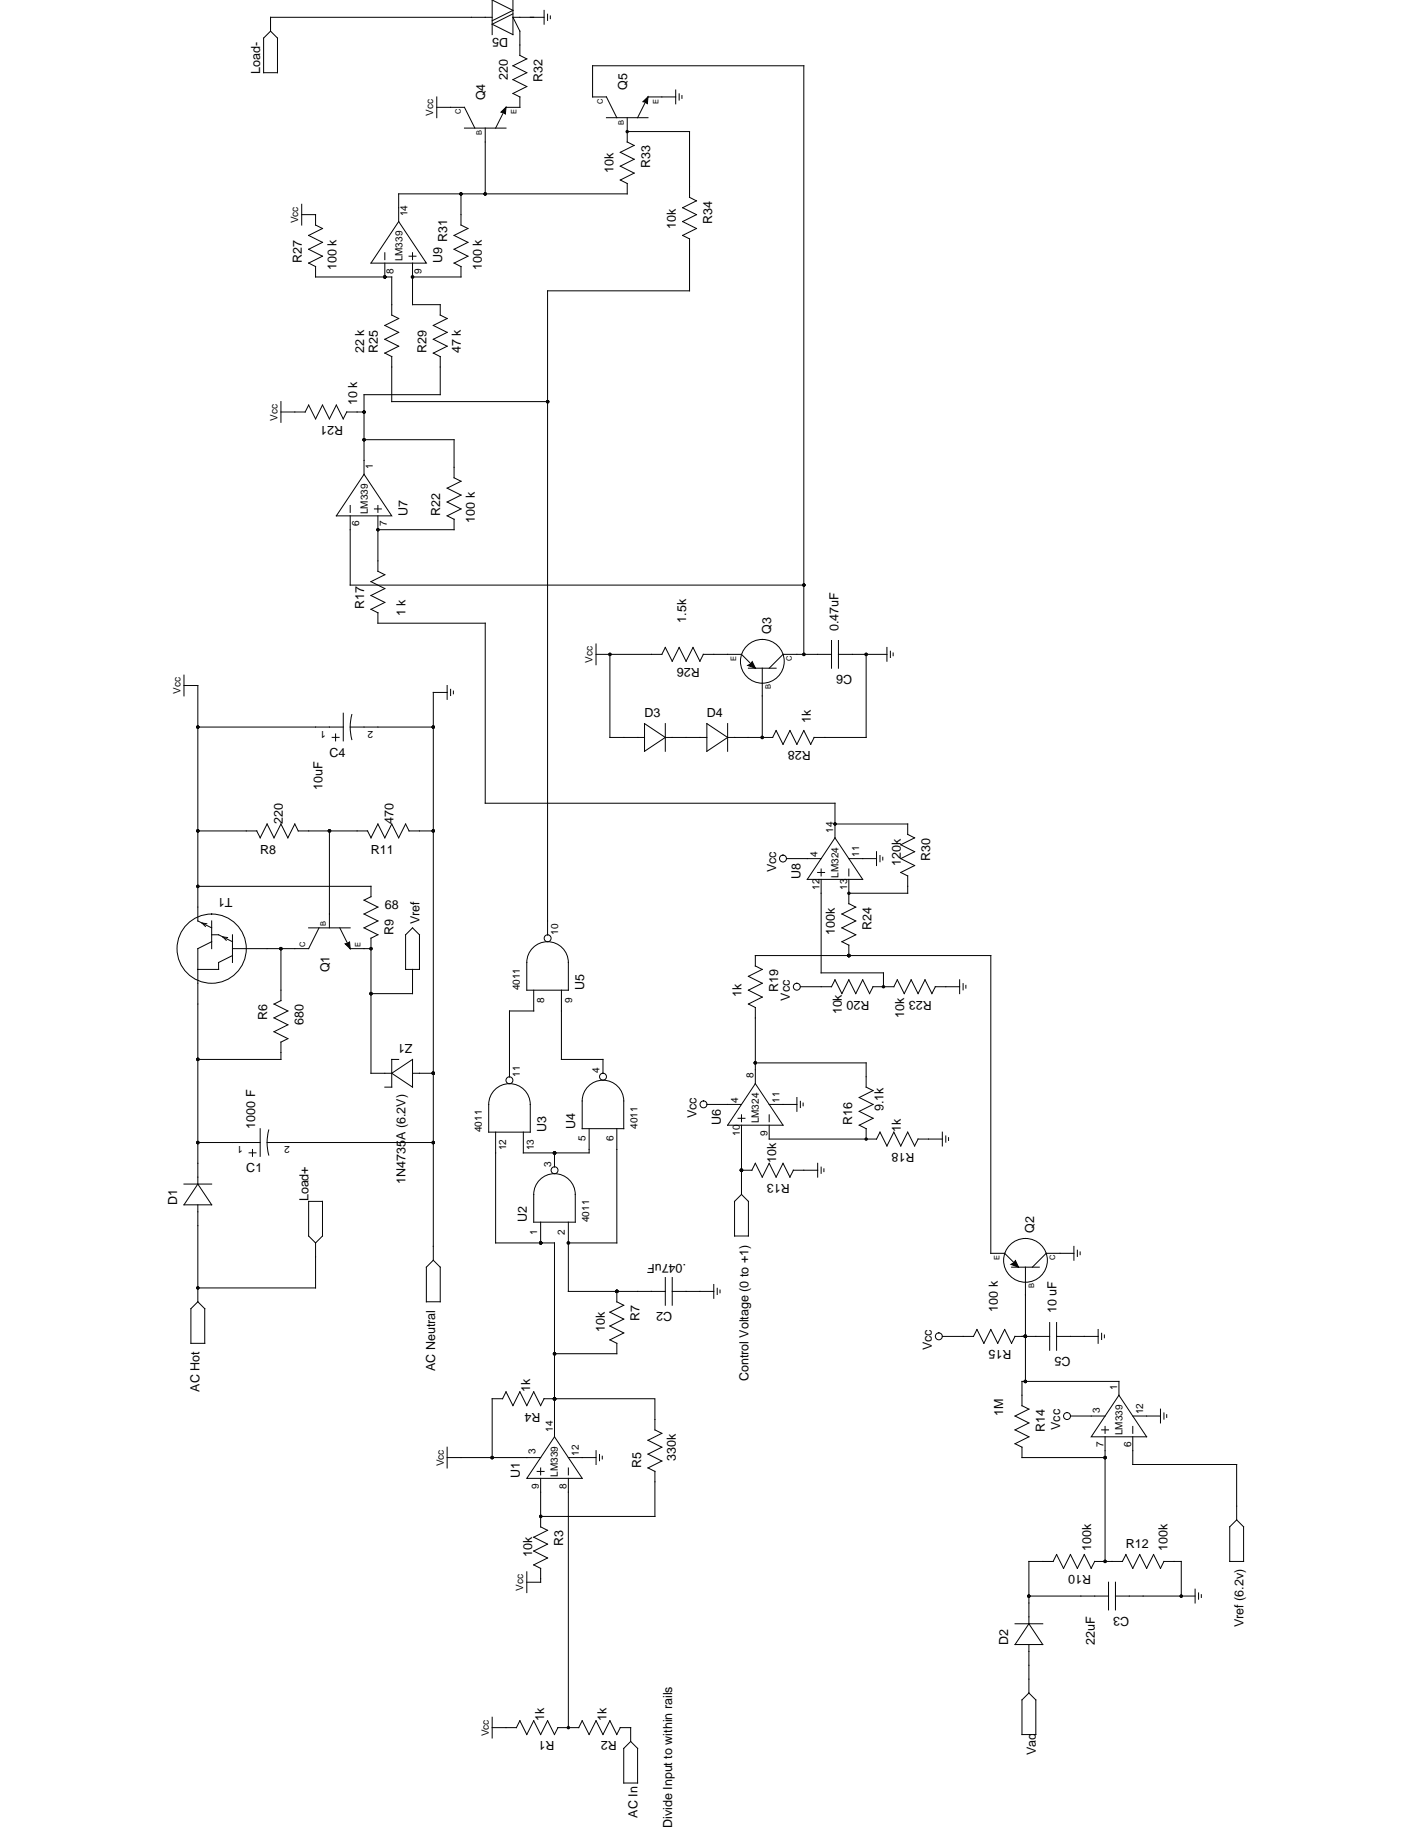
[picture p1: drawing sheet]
<svg xmlns="http://www.w3.org/2000/svg" width="216mm" height="279mm" viewBox="0 0 216 279" stroke-linecap="round" stroke-linejoin="round" font-family="sans-serif">
<g fill="none" stroke="#000" stroke-width=".15">
<path d="M78.4 0v5.3M40.3 5.8l1.1-1 1 1v5.3h-2.1zM66.8 16.4h4.2l1.6 3.2M66.8 14.8v3.2M71 19.6h6.4M74.2 19.6v10M75.3 3.2l3.1-1.6-3.1-1.6v5.3M75.3 2.6h-33.9v2.2M76.6 17.1l.8-.7-.1 1-.4-.2zM78.4 2.1l-3.1 1.6 3.1 1.6M80.5 9l-2.1 1.1 2.1 1-2.1 1.1 2.1 1-2.1 1.1 1.1 .5v1.6h-2.1l-1.6 3.2M83.2 2.6h-4.8l1.1 2.2v3.7l1 .5"/>
<path d="M83.2 1.6v2.1M83.7 2.2v.9M84.1 2.4v.5M92.7 18h6.4M94.3 18l-1.6-3.2h-2.1v-4.7h32.3v90M95.9 18v3.7l1.1 .5-2.2 1.1 2.2 1.1-2.2 1 2.2 1.1-2.2 1 1.1 .6v1.5h-34.9v4.3M98.3 15.6l.8-.8-.1 1.1-.3-.3zM103.3 13.8v2.1M103.3 14.8h-4.2l-1.6 3.2M103.8 14.3v1M104.3 14.6v.4M46.1 32.8h2.2v1.6l1 .5-2.1 1.1 2.1 1.1-2.1 1 2.1 1.1-2.1 1"/>
<path d="M46.1 31.2v3.2M58.8 38.7v1M61 33.9l4.2 6.3h-8.5zM62.5 39.2h1.1M63.1 38.7v1M70.5 29.7v4.7l1 .5-2.1 1.1 2.1 1.1-2.1 1 2.1 1.1-2.1 1M95.9 20.1h9.5v10.1l1.1 .5M106.5 30.7l-2.1 1.1 2.1 1-2.1 1.1 2.1 1-2.1 1.1 1 .5v8h-21.7v98.5M47.2 40.2l1.1 .6M48.3 40.7v1.7h11.6v5.8l1.1 .5-2.2 1.1 2.2 1-2.2 1.1 2.2 1-2.2 1.1 1.1 .5M58.8 40.2v2.2M59.9 54.5v6.9h23.8"/>
<path d="M63.1 40.2v6.4h4.2v1.6l1.1 .5-2.1 1.1 2.1 1-2.1 1.1 2.1 1-2.1 1.1 1 .5M67.3 54.5v5.9h-11.6v12.1M69.4 40.2l1.1 .6M70.5 40.7v1.7h-7.4M43 61.4v3.2M53 63h2.7M53 63l-.5 1.1-1.1-2.2-1 2.2-1.1-2.2-1 2.2-1.1-2.2-.5 1.1h-3.7M53.5 77.3v1.1M53.5 78.9v10.6h69.4M55.7 67.2h13.7v5.9l1.1 .5-2.1 1.1 2.1 1-2.1 1.1 2.1 1-2.1 1.1 1 .5M55.7 72.5l4.2 6.4h-8.5zM57.3 77.8h1"/>
<path d="M57.8 78.9v8.5l1 .5-2.1 1.1 2.1 1-2.1 1.1 2.1 1-2.1 1.1 1.1 .5M57.8 77.3v1.1M69.4 79.4v1.6h-11.6M57.8 93.7v1.6h16.4v27.5h53.5v5.3M91.1 98.5v3.2M127.1 98v4.2M128.2 98v4.2M135.6 99v2.1M136.1 99.6v.9M136.6 99.9v.4M28.1 104.8h2.1v36l2.2 1.1M28.1 103.2v3.2"/>
<path d="M50.8 112.8h1.1M51.3 112.2v1.1M52.5 109.1v4.2M52.5 111.2h-22.3M53.5 111.2h12.8M53.8 109.3a7.4 7.4 0 0 0 0 3.8M68.4 105.9h-2.1v86.8M68.4 104.8v2.2M68.9 105.4v1M69.3 105.7v.4M91.1 100.1h10.1l.5-1.1 1.1 2.1 1-2.1 1.1 2.1 1.1-2.1 1 2.1M93.3 100.1v12.7h5.3"/>
<path d="M98.6 110.7l3.1 2.1-3.1 2.1zM101.7 112.8h6.4M101.7 110.7v4.2M107.5 100.1h5.9l2.1 2.1M107.6 100.1l-.6 1M108.1 110.7l3.2 2.1-3.2 2.1zM111.3 110.7v4.2M114.3 101.8l.5-.3 .2-.3 .5 1zM114.4 102.2h4.3M116.6 102.2v10.6h-5.3M116.6 112.8h1.5l.6-1.1 1 2.1 1.1-2.1 1 2.1 1.1-2.1 1.1 2.1 .5-1M127.1 100.1h-7.4l-2.1 2.1"/>
<path d="M128.2 100.1h4.2M132.4 100.1h3.2M132.4 100.1v12.7h-7.9M30.2 127.1h9.1l.5 1 1-2.1 1.1 2.1 1.1-2.1 1 2.1 1.1-2.1 .5 1.1h10.6M30.2 135.5h26.5v1.6l-1 .6 2.1 1-2.1 1.1 2.1 1-2.1 1.1 2.1 1.1M50.4 127.1v14.8M56.2 127.1l.5 1 1.1-2.1 1 2.1 1.1-2.1 1.1 2.1 1-2.1 .5 1.1h3.8M120.3 131.3h5.3M125 133.4h1.1M125.6 132.9v1.1M125.6 134.5v14.3h9.5v2.1M127.7 128.1l4.2 6.4h-8.5z"/>
<path d="M127.7 126h11.1v1.6M129.8 131.3h4.2M129.8 132.9v1.1M129.8 134.5v3.7M129.8 138.2l1 .5-2.1 1.1 2.1 1-2.1 1.1 2.1 1.1-2.1 1 1.1 .5v1.6M134 130.2v2.2M134.6 130.8v1M135 131.1v.4M138.8 127.6l1 .5-2.1 1.1 2.1 1-2.1 1.1 2.1 1.1-2.1 1 1.1 .6v2.6h-9M31.6 141.3l-.7-.1 .5 .5M32.4 143h1l2.1 1M32.4 140.8v4.3"/>
<path d="M32.4 144l-2.2 1.1v36M34.8 143.4l-.7-.1 .5 .5M35.5 143v4.2M35.5 146.1l-2.1 1.1v1.1h-3.2M43 145.1v7.9l-1.1 .5 2.1 1.1-2.1 1.1 2.1 1-2.1 1.1 2.1 1-1 .6v2.6h-12.8M47.2 141.9h6.3M48.8 141.9l-1.6 3.2h-11.7M52 141.9l1.5 3.2h3.2M52.8 144.3h.3l.4-.3v1.1zM56.7 143.5v20.6h3.2M57.8 142.9l-1.1 .6M62 143l1.1-1.1 1 1.1v5.3h-2.1z"/>
<path d="M63.1 148.3v3.7h-6.4M81.5 144.9a3.2 3.2 0 0 1 3.4-.6 3.2 3.2 0 0 1 2 2.9v4.2h-6.4v-4.2a3.2 3.2 0 0 1 1-2.3zM81.6 151.4v3.2h-3.7v10.1M85.8 151.4v10.6h6.4v2.1M115.5 147.7v-1.6h36v45.6h2.1l2.1 2.1M115.5 147.7l1.1 .6M116.6 148.3l-2.2 1 2.2 1.1-2.2 1 2.2 1.1-2.2 1 1.1 .6v11.6M122.4 150.9h4.7l.6-1.1 1 2.2 1.1-2.2 1 2.2 1.1-2.2 1.1 2.2 .5-1.1h3.2l.5-1.1 1.1 2.2 1-2.2 1.1 2.2 1-2.2 1.1 2.2M143 150.9h3.7M143 150.9l-.5 1.1M146.7 149.8v2.2M147.3 150.4v1"/>
<path d="M147.7 150.7v.4M30.2 174.7h9.6M38.1 176.3h1M38.6 175.8v1M39.8 172.6v4.2M40.8 174.7h25.5M41.1 172.8a7.4 7.4 0 0 0 0 3.8M59.9 164.1l3.2-2.1v4.3zM61 162h-1.1v4.3h-1.1M63.1 164.1h3.2M75.7 166.7a3.2 3.2 0 0 1 3.4-.7 3.2 3.2 0 0 1 2 2.9v4.2h-6.4v-4.2a3.2 3.2 0 0 1 1-2.2zM75.8 173.1v17h9v29.6"/>
<path d="M84.8 176.3v2.1M90 166.1a3.2 3.2 0 0 1 3.4-.7 3.2 3.2 0 0 1 2 3v4.2h-6.4v-4.2a3.2 3.2 0 0 1 1-2.3zM90.1 172.6v3.7h-10.1v-3.2M94.3 172.6v17.5h-7.4M108.1 168.9h5.3M112.8 171h1.1M113.4 170.5v1M113.4 179h1.6l.5-1.1 1.1 2.1 1-2.1 1.1 2.1 1-2.1 1.1 2.1 .5-1M113.4 172.1v10.6M115.5 165.7l4.2 6.4h-8.4zM115.5 162.5h16.9v3.8l1.1 .5-2.1 1 2.1 1.1-2.1 1.1 2.1 1-2.1 1.1M117.6 172.1v2.1h16.4l.6-1.1 1 2.2 1.1-2.2 1 2.2 1.1-2.2 1 2.2"/>
<path d="M117.6 170.5v1M121.8 167.8v2.2M121.8 168.9h-4.2M122.4 168.4v1M122.8 168.7v.4M125 177.9v2.1M125 179h-3.7M125.6 178.5v.9M126 178.7v.5M131.4 172.1l1 .5v1.6M144.1 173.1v2.2M144.1 174.2h-3.7l-.6 1.1"/>
<path d="M144.6 173.7v1M145 174v.4M28.1 181.1h4.3M30.2 184.3v14.8M30.2 181.1l2.2 3.2h-4.3zM47.2 183.7h2.1v5.3l-1 1.1-1.1-1.1zM48.3 190.1v6.9h-18.1M65.2 193.8l1.1-1.1 1 1.1v5.3h-2.1zM82.5 180.4a3.2 3.2 0 0 1 3.5-.7 3.2 3.2 0 0 1 2 3v4.2h-6.4v-4.2a3.2 3.2 0 0 1 .9-2.3zM82.7 186.9v3.2M86.9 186.9v10.6h14.8M94.3 199.1l1.1 .5-2.1 1.1 2.1 1-2.1 1.1 2.1 1-2.1 1.1 1 .5v1.6h-9.5"/>
<path d="M94.3 197.5v1.6M101.7 195.4v4.2M102.8 197.5h6.3M102.8 195.4v4.2M109.1 196.4v2.2M109.7 197v1M110.1 197.3v.4M112.3 183.7l1.1-1 1 1v5.3h-2.1zM154.6 193.4l.4-.3 .3-.3 .4 1zM154.7 193.8h4.2M156.8 193.8v17.5M164.2 190.6v2.1"/>
<path d="M164.2 191.7h-4.2l-2.1 2.1M164.7 191.2v.9M165.2 191.5v.4M29.2 200.1l1-1 1.1 1v5.3h-2.1zM82.7 215l.5-1.1h16.9v4.8l1.1 .5-2.1 1.1 2.1 1-2.1 1.1 2.1 1-2.1 1.1 1 .5M82.7 215l-1.1-2.2-1.1 2.2-1-2.2-1.1 2.2-1-2.2-.6 1.1h-1.5v9M84.8 219.7l4.2 6.4h-8.5zM144.1 204.4h4.8l.5-1.1 1 2.1 1.1-2.1 1.1 2.1 1-2.1 1.1 2.1 .5-1h5.3M157.3 215.5l-2.1 1.1 2.1 1-2.1 1.1 2.1 1-2.1 1.1 1.1 .5v1.6h12.7M160.5 202.3v4.2M161.6 204.4h6.3M161.6 202.3v4.2"/>
<path d="M163.7 216.6h5.3M167.9 203.3v2.1M168.4 203.9v1M168.4 218.7h1.1M168.9 204.2v.4M169 218.1v1.1M169 219.7v19.1M171.1 213.4l4.2 6.3h-8.4zM171.1 213.4v-2.1h-14.8v3.7l1 .5M173.2 218.1v1.1M173.2 219.7v4.3h15.9v8.4M177.4 215.5v2.1"/>
<path d="M177.4 216.6h-4.2M178 216.1v.9M178.4 216.3v.5M68.4 221.3v3.2M68.4 222.9h14.3M82.1 225h1.1M82.7 233.5l1 .5-2.1 1.1 2.1 1-2.1 1.1 2.1 1.1-2.1 1 1.1 .5v2.2h-2.2M82.7 226.1v7.4M82.7 224.5v1.1M86.9 226.1v38.1M86.9 224.5v1.1M91.1 222.9h-4.2"/>
<path d="M91.1 221.8v2.2M91.7 222.4v1M92.1 222.7v.4M100.1 225v6.9h-17.4M167.4 238.8l-.5 1-1.1-2.1-1.1 2.1-1-2.1-1.1 2.1-1-2.1-.6 1.1h-3.7v9.5M172.1 237.7l1.1 2.1 1.1-2.1 1 2.1 1.1-2.1 1 2.1 .6-1h2.6v5.3M172.2 237.7l-.6 1.1h-4.2M188 233.5l1.1-1.1 1 1.1v5.3h-2.1zM80.5 240.4v3.2M155.2 248.3h4.2M156.3 260l1-1.1 1.1 1.1v5.3h-2.1zM157.3 244.1h12.2"/>
<path d="M157.3 251.5v7.4M157.3 248.3l2.1 3.2h-4.2zM169.5 242v4.2M170.6 244.1h12.1M170.6 242v4.2M182.7 243v2.1M183.3 243.6v1M183.7 243.9v.4M75.3 262.6v3.2M75.3 264.2h3.7l.5-1.1 1 2.2 1.1-2.2 1.1 2.2 1-2.2 1.1 2.2 .5-1.1M85.3 264.2h3.2l.5-1.1 1.1 2.2 1-2.2 1.1 2.2 1.1-2.2 1 2.2 .5-1.1h1.6v2.1M95.4 267.4l1-1.1 1.1 1.1v5.3h-2.1z"/>
<circle cx="116.6" cy="101.1" r="3.3"/>
<circle cx="119.7" cy="131.3" r=".53"/>
<circle cx="32.4" cy="145.1" r="5.3"/>
<circle cx="83.7" cy="143.5" r=".53"/>
<circle cx="121.8" cy="150.9" r=".53"/>
<circle cx="77.9" cy="165.2" r=".53"/>
<circle cx="84.8" cy="179" r=".53"/>
<circle cx="92.2" cy="164.7" r=".53"/>
<circle cx="107.6" cy="168.9" r=".53"/>
<circle cx="156.8" cy="192.7" r="3.3"/>
<circle cx="143.6" cy="204.4" r=".53"/>
<circle cx="163.2" cy="216.6" r=".53"/>
</g>
<g fill="#000">
<path d="M76.6 17.1l.8-.7-.1 1-.4-.2zM98.3 15.6l.8-.8-.1 1.1-.3-.3zM114.3 101.8l.5-.3 .2-.3 .5 1zM52.8 144.3h.3l.4-.3v1.1zM154.6 193.4l.4-.3 .3-.3 .4 1z"/>
<circle cx="70.5" cy="29.7" r=".26"/>
<circle cx="74.2" cy="29.7" r=".26"/>
<circle cx="95.9" cy="20.1" r=".26"/>
<circle cx="58.8" cy="42.4" r=".26"/>
<circle cx="63.1" cy="42.4" r=".26"/>
<circle cx="55.7" cy="63" r=".26"/>
<circle cx="55.7" cy="67.2" r=".26"/>
<circle cx="83.7" cy="61.4" r=".26"/>
<circle cx="57.8" cy="81" r=".26"/>
<circle cx="122.9" cy="89.5" r=".26"/>
<circle cx="30.2" cy="111.2" r=".26"/>
<circle cx="66.3" cy="111.2" r=".26"/>
<circle cx="93.3" cy="100.1" r=".26"/>
<circle cx="116.5" cy="112.8" r=".26"/>
<circle cx="122.9" cy="100.1" r=".26"/>
<circle cx="132.4" cy="100.1" r=".26"/>
<circle cx="30.2" cy="127.1" r=".26"/>
<circle cx="30.2" cy="135.6" r=".26"/>
<circle cx="50.4" cy="127.1" r=".26"/>
<circle cx="66.3" cy="127.1" r=".26"/>
<circle cx="127.7" cy="126" r=".26"/>
<circle cx="129.8" cy="136.6" r=".26"/>
<circle cx="42.9" cy="145.1" r=".26"/>
<circle cx="56.7" cy="152" r=".26"/>
<circle cx="56.7" cy="145.1" r=".26"/>
<circle cx="129.8" cy="146.1" r=".26"/>
<circle cx="135.1" cy="150.9" r=".26"/>
<circle cx="30.2" cy="174.7" r=".26"/>
<circle cx="30.2" cy="162" r=".26"/>
<circle cx="66.3" cy="164.1" r=".26"/>
<circle cx="66.3" cy="174.7" r=".26"/>
<circle cx="84.8" cy="176.3" r=".26"/>
<circle cx="113.4" cy="179" r=".26"/>
<circle cx="115.5" cy="162.5" r=".26"/>
<circle cx="132.4" cy="174.2" r=".26"/>
<circle cx="30.2" cy="197" r=".26"/>
<circle cx="82.7" cy="190.1" r=".26"/>
<circle cx="86.9" cy="190.1" r=".26"/>
<circle cx="94.3" cy="197.5" r=".26"/>
<circle cx="84.8" cy="207" r=".26"/>
<circle cx="84.8" cy="213.9" r=".26"/>
<circle cx="156.8" cy="204.4" r=".26"/>
<circle cx="156.8" cy="211.3" r=".26"/>
<circle cx="75.2" cy="222.9" r=".26"/>
<circle cx="82.7" cy="231.9" r=".26"/>
<circle cx="169" cy="238.8" r=".26"/>
<circle cx="169" cy="222.9" r=".26"/>
<circle cx="157.3" cy="244.1" r=".26"/>
<circle cx="180.6" cy="244.1" r=".26"/>
<circle cx="86.9" cy="264.2" r=".26"/>
</g>
<g font-size="1.9">
<text x="77.7" y="5.8" transform="rotate(-180 77.7 5.8)">D5</text>
<text x="39.8" y="11.2" transform="rotate(-90 39.8 11.2)">Load-</text>
<text x="74.2" y="15.4" transform="rotate(-90 74.2 15.4)">Q4</text>
<text x="77.6" y="12.2" transform="rotate(-90 77.6 12.2)">220</text>
<text x="82.9" y="12.5" transform="rotate(-90 82.9 12.5)">R32</text>
<text x="95.9" y="13.8" transform="rotate(-90 95.9 13.8)">Q5</text>
<text x="93.8" y="26.5" transform="rotate(-90 93.8 26.5)">10k</text>
<text x="99.4" y="25.7" transform="rotate(-90 99.4 25.7)">R33</text>
<text x="103.3" y="34.9" transform="rotate(-90 103.3 34.9)">10k</text>
<text x="108.9" y="34.2" transform="rotate(-90 108.9 34.2)">R34</text>
<text x="46.1" y="40.2" transform="rotate(-90 46.1 40.2)">R27</text>
<text x="51.4" y="41.3" transform="rotate(-90 51.4 41.3)">100 k</text>
<text x="67.6" y="40.2" transform="rotate(-90 67.6 40.2)">U9</text>
<text x="68.4" y="37.1" transform="rotate(-90 68.4 37.1)">R31</text>
<text x="73.7" y="41.3" transform="rotate(-90 73.7 41.3)">100 k</text>
<text x="55.7" y="54" transform="rotate(-90 55.7 54)">22 k</text>
<text x="57.8" y="54" transform="rotate(-90 57.8 54)">R25</text>
<text x="65.2" y="54" transform="rotate(-90 65.2 54)">R29</text>
<text x="70.5" y="54" transform="rotate(-90 70.5 54)">47 k</text>
<text x="52.5" y="65.1" transform="rotate(-180 52.5 65.1)">R21</text>
<text x="54.6" y="61.9" transform="rotate(-90 54.6 61.9)">10 k</text>
<text x="62.3" y="78.9" transform="rotate(-90 62.3 78.9)">U7</text>
<text x="67.3" y="78.9" transform="rotate(-90 67.3 78.9)">R22</text>
<text x="72.6" y="79.9" transform="rotate(-90 72.6 79.9)">100 k</text>
<text x="55.7" y="93.2" transform="rotate(-90 55.7 93.2)">R17</text>
<text x="62" y="94.2" transform="rotate(-90 62 94.2)">1 k</text>
<text x="104.9" y="95.2" transform="rotate(-90 104.9 95.2)">1.5k</text>
<text x="117.9" y="96.9" transform="rotate(-90 117.9 96.9)">Q3</text>
<text x="128.2" y="96.5" transform="rotate(-90 128.2 96.5)">0.47uF</text>
<text x="107" y="102.2" transform="rotate(-180 107 102.2)">R26</text>
<text x="130.3" y="103.2" transform="rotate(-180 130.3 103.2)">C6</text>
<text x="98.6" y="109.6">D3</text>
<text x="108.1" y="109.6">D4</text>
<text x="124" y="110.6" transform="rotate(-90 124 110.6)">1k</text>
<text x="50.4" y="115.7">C4</text>
<text x="124" y="114.9" transform="rotate(-180 124 114.9)">R28</text>
<text x="49.3" y="120.8" transform="rotate(-90 49.3 120.8)">10uF</text>
<text x="39.8" y="130.5">R8</text>
<text x="43.2" y="126" transform="rotate(-90 43.2 126)">220</text>
<text x="56.7" y="130.5">R11</text>
<text x="60.2" y="126" transform="rotate(-90 60.2 126)">470</text>
<text x="142.2" y="131.6" transform="rotate(-90 142.2 131.6)">R30</text>
<text x="35.5" y="137.3" transform="rotate(-180 35.5 137.3)">T1</text>
<text x="118.7" y="133.4" transform="rotate(-90 118.7 133.4)">Vcc</text>
<text x="122.4" y="134.5" transform="rotate(-90 122.4 134.5)">U8</text>
<text x="137.7" y="132.4" transform="rotate(-90 137.7 132.4)">120k</text>
<text x="58.8" y="139">68</text>
<text x="60.2" y="143" transform="rotate(-90 60.2 143)">R9</text>
<text x="64.1" y="141.4" transform="rotate(-90 64.1 141.4)">Vref</text>
<text x="127.7" y="143" transform="rotate(-90 127.7 143)">100k</text>
<text x="133.3" y="142.2" transform="rotate(-90 133.3 142.2)">R24</text>
<text x="50.4" y="148.7" transform="rotate(-90 50.4 148.7)">Q1</text>
<text x="40.8" y="156" transform="rotate(-90 40.8 156)">R6</text>
<text x="89.3" y="151.4" transform="rotate(-90 89.3 151.4)">U5</text>
<text x="113.4" y="152.5" transform="rotate(-90 113.4 152.5)">1k</text>
<text x="119" y="151.8" transform="rotate(-90 119 151.8)">R19</text>
<text x="120.8" y="153" transform="rotate(-90 120.8 153)">Vcc</text>
<text x="128.7" y="155.1" transform="rotate(-90 128.7 155.1)">10k</text>
<text x="133" y="153" transform="rotate(-180 133 153)">R20</text>
<text x="138.3" y="155.7" transform="rotate(-90 138.3 155.7)">10k</text>
<text x="142.5" y="153" transform="rotate(-180 142.5 153)">R23</text>
<text x="46.4" y="156.7" transform="rotate(-90 46.4 156.7)">680</text>
<text x="63.1" y="159.6" transform="rotate(-180 63.1 159.6)">Z1</text>
<text x="39" y="172.6" transform="rotate(-90 39 172.6)">1000 F</text>
<text x="83.5" y="173.1" transform="rotate(-90 83.5 173.1)">U3</text>
<text x="88" y="172.6" transform="rotate(-90 88 172.6)">U4</text>
<text x="106.5" y="171" transform="rotate(-90 106.5 171)">Vcc</text>
<text x="110.2" y="172.1" transform="rotate(-90 110.2 172.1)">U6</text>
<text x="130.3" y="172.1" transform="rotate(-90 130.3 172.1)">R16</text>
<text x="135.1" y="170" transform="rotate(-90 135.1 170)">9.1k</text>
<text x="137.7" y="173.1" transform="rotate(-90 137.7 173.1)">1k</text>
<text x="37.7" y="179.2">C1</text>
<text x="118.7" y="177.9" transform="rotate(-90 118.7 177.9)">10k</text>
<text x="139.8" y="176.3" transform="rotate(-180 139.8 176.3)">R18</text>
<text x="27.1" y="184.3" transform="rotate(-90 27.1 184.3)">D1</text>
<text x="47.2" y="183.7" transform="rotate(-90 47.2 183.7)">Load+</text>
<text x="62" y="181" transform="rotate(-90 62 181)">1N4735A (6.2V)</text>
<text x="120.8" y="181.1" transform="rotate(-180 120.8 181.1)">R13</text>
<text x="80.5" y="186.9" transform="rotate(-90 80.5 186.9)">U2</text>
<text x="158.1" y="188.5" transform="rotate(-90 158.1 188.5)">Q2</text>
<text x="104.9" y="193.3" transform="rotate(-180 104.9 193.3)">.047uF</text>
<text x="92.5" y="203.8" transform="rotate(-90 92.5 203.8)">10k</text>
<text x="97.8" y="202.1" transform="rotate(-90 97.8 202.1)">R7</text>
<text x="102.8" y="200.7" transform="rotate(-180 102.8 200.7)">C2</text>
<text x="152.6" y="200.6" transform="rotate(-90 152.6 200.6)">100 k</text>
<text x="161.6" y="200.8" transform="rotate(-90 161.6 200.8)">10 uF</text>
<text x="66.5" y="209.7" transform="rotate(-90 66.5 209.7)">AC Neutral</text>
<text x="142.5" y="206.5" transform="rotate(-90 142.5 206.5)">Vcc</text>
<text x="154.7" y="206.5" transform="rotate(-180 154.7 206.5)">R15</text>
<text x="163.7" y="207.6" transform="rotate(-180 163.7 207.6)">C5</text>
<text x="30.5" y="212.8" transform="rotate(-90 30.5 212.8)">AC Hot</text>
<text x="81.1" y="212.8" transform="rotate(-90 81.1 212.8)">1k</text>
<text x="114.4" y="211.3" transform="rotate(-90 114.4 211.3)">Control Voltage (0 to +1)</text>
<text x="82.7" y="216" transform="rotate(-180 82.7 216)">R4</text>
<text x="153.4" y="216.6" transform="rotate(-90 153.4 216.6)">1M</text>
<text x="159.7" y="219" transform="rotate(-90 159.7 219)">R14</text>
<text x="162.1" y="218.7" transform="rotate(-90 162.1 218.7)">Vcc</text>
<text x="79.5" y="226.1" transform="rotate(-90 79.5 226.1)">U1</text>
<text x="98" y="224.5" transform="rotate(-90 98 224.5)">R5</text>
<text x="103.3" y="223.4" transform="rotate(-90 103.3 223.4)">330k</text>
<text x="81.4" y="238.2" transform="rotate(-90 81.4 238.2)">10k</text>
<text x="86.1" y="236.5" transform="rotate(-90 86.1 236.5)">R3</text>
<text x="166.9" y="237.2" transform="rotate(-90 166.9 237.2)">100k</text>
<text x="172.1" y="236.7">R12</text>
<text x="178.5" y="237.2" transform="rotate(-90 178.5 237.2)">100k</text>
<text x="166.9" y="240.9" transform="rotate(-180 166.9 240.9)">R10</text>
<text x="154.1" y="251.5" transform="rotate(-90 154.1 251.5)">D2</text>
<text x="167.4" y="251.5" transform="rotate(-90 167.4 251.5)">22uF</text>
<text x="172.7" y="247.3" transform="rotate(-180 172.7 247.3)">C3</text>
<text x="190.1" y="248.8" transform="rotate(-90 190.1 248.8)">Vref (6.2v)</text>
<text x="83.2" y="263.1" transform="rotate(-90 83.2 263.1)">1k</text>
<text x="92.7" y="263.1" transform="rotate(-90 92.7 263.1)">1k</text>
<text x="84.8" y="266.3" transform="rotate(-180 84.8 266.3)">R1</text>
<text x="94.3" y="266.3" transform="rotate(-180 94.3 266.3)">R2</text>
<text x="158.4" y="268.4" transform="rotate(-90 158.4 268.4)">Vac</text>
<text x="97.5" y="278" transform="rotate(-90 97.5 278)">AC In</text>
<text x="102.8" y="279.6" transform="rotate(-90 102.8 279.6)">Divide Input to within rails</text>
</g>
<g font-size="1.5">
<text x="66.3" y="17.7" transform="rotate(-90 66.3 17.7)">Vcc</text>
<text x="45.6" y="34.2" transform="rotate(-90 45.6 34.2)">Vcc</text>
<text x="62.3" y="33.1" transform="rotate(-90 62.3 33.1)">14</text>
<text x="60.2" y="41.8" transform="rotate(-90 60.2 41.8)">8</text>
<text x="61.5" y="40" transform="rotate(-90 61.5 40)">LM339</text>
<text x="64.4" y="41.8" transform="rotate(-90 64.4 41.8)">9</text>
<text x="42.4" y="64.3" transform="rotate(-90 42.4 64.3)">Vcc</text>
<text x="57" y="71.7" transform="rotate(-90 57 71.7)">1</text>
<text x="54.9" y="80.5" transform="rotate(-90 54.9 80.5)">6</text>
<text x="56.2" y="78.6" transform="rotate(-90 56.2 78.6)">LM339</text>
<text x="59.1" y="80.5" transform="rotate(-90 59.1 80.5)">7</text>
<text x="90.6" y="101.4" transform="rotate(-90 90.6 101.4)">Vcc</text>
<text x="27.6" y="106.1" transform="rotate(-90 27.6 106.1)">Vcc</text>
<text x="49.8" y="111.7" transform="rotate(-180 49.8 111.7)">1</text>
<text x="57" y="111.7" transform="rotate(-180 57 111.7)">2</text>
<text x="125" y="131" transform="rotate(-90 125 131)">4</text>
<text x="127.4" y="127.3" transform="rotate(-90 127.4 127.3)">14</text>
<text x="131.4" y="131" transform="rotate(-90 131.4 131)">11</text>
<text x="125.3" y="136.1" transform="rotate(-90 125.3 136.1)">12</text>
<text x="128.2" y="134.2" transform="rotate(-90 128.2 134.2)">LM324</text>
<text x="129.5" y="136.1" transform="rotate(-90 129.5 136.1)">13</text>
<text x="85.3" y="143" transform="rotate(-90 85.3 143)">10</text>
<text x="79.5" y="151.4" transform="rotate(-90 79.5 151.4)">4011</text>
<text x="83.2" y="153.3" transform="rotate(-90 83.2 153.3)">8</text>
<text x="87.5" y="153.3" transform="rotate(-90 87.5 153.3)">9</text>
<text x="79.5" y="164.7" transform="rotate(-90 79.5 164.7)">11</text>
<text x="91.7" y="164.1" transform="rotate(-90 91.7 164.1)">4</text>
<text x="115.2" y="164.9" transform="rotate(-90 115.2 164.9)">8</text>
<text x="73.7" y="173.1" transform="rotate(-90 73.7 173.1)">4011</text>
<text x="97.5" y="172.6" transform="rotate(-90 97.5 172.6)">4011</text>
<text x="112.8" y="168.6" transform="rotate(-90 112.8 168.6)">4</text>
<text x="113.1" y="173.7" transform="rotate(-90 113.1 173.7)">10</text>
<text x="116" y="171.8" transform="rotate(-90 116 171.8)">LM324</text>
<text x="117.3" y="173.7" transform="rotate(-90 117.3 173.7)">9</text>
<text x="119.2" y="168.6" transform="rotate(-90 119.2 168.6)">11</text>
<text x="37.1" y="175.3" transform="rotate(-180 37.1 175.3)">1</text>
<text x="44.3" y="175.3" transform="rotate(-180 44.3 175.3)">2</text>
<text x="77.4" y="175.9" transform="rotate(-90 77.4 175.9)">12</text>
<text x="81.6" y="175.9" transform="rotate(-90 81.6 175.9)">13</text>
<text x="84.3" y="178.4" transform="rotate(-90 84.3 178.4)">3</text>
<text x="89.5" y="174.5" transform="rotate(-90 89.5 174.5)">5</text>
<text x="93.8" y="174.5" transform="rotate(-90 93.8 174.5)">6</text>
<text x="82.1" y="188.8" transform="rotate(-90 82.1 188.8)">1</text>
<text x="86.4" y="188.8" transform="rotate(-90 86.4 188.8)">2</text>
<text x="90.1" y="186.9" transform="rotate(-90 90.1 186.9)">4011</text>
<text x="170.8" y="212.6" transform="rotate(-90 170.8 212.6)">1</text>
<text x="84.5" y="218.9" transform="rotate(-90 84.5 218.9)">14</text>
<text x="168.2" y="216" transform="rotate(-90 168.2 216)">3</text>
<text x="168.7" y="221.3" transform="rotate(-90 168.7 221.3)">7</text>
<text x="171.6" y="219.5" transform="rotate(-90 171.6 219.5)">LM339</text>
<text x="172.9" y="221.3" transform="rotate(-90 172.9 221.3)">6</text>
<text x="174.8" y="216.3" transform="rotate(-90 174.8 216.3)">12</text>
<text x="67.8" y="224.2" transform="rotate(-90 67.8 224.2)">Vcc</text>
<text x="81.9" y="222.4" transform="rotate(-90 81.9 222.4)">3</text>
<text x="82.4" y="227.7" transform="rotate(-90 82.4 227.7)">9</text>
<text x="85.3" y="225.8" transform="rotate(-90 85.3 225.8)">LM339</text>
<text x="86.6" y="227.7" transform="rotate(-90 86.6 227.7)">8</text>
<text x="88.5" y="222.6" transform="rotate(-90 88.5 222.6)">12</text>
<text x="80" y="243.3" transform="rotate(-90 80 243.3)">Vcc</text>
<text x="74.7" y="265.5" transform="rotate(-90 74.7 265.5)">Vcc</text>
</g>
<g font-size="1.1">
<text x="70.5" y="17.5" transform="rotate(-90 70.5 17.5)">C</text>
<text x="79" y="17.5" transform="rotate(-90 79 17.5)">E</text>
<text x="92.2" y="15.9" transform="rotate(-90 92.2 15.9)">C</text>
<text x="100.7" y="15.9" transform="rotate(-90 100.7 15.9)">E</text>
<text x="73.7" y="20.6" transform="rotate(-90 73.7 20.6)">B</text>
<text x="95.4" y="19.1" transform="rotate(-90 95.4 19.1)">B</text>
<text x="112.6" y="101.1" transform="rotate(-90 112.6 101.1)">E</text>
<text x="121.1" y="101.1" transform="rotate(-90 121.1 101.1)">C</text>
<text x="117.9" y="105.4" transform="rotate(-90 117.9 105.4)">B</text>
<text x="49.8" y="141.6" transform="rotate(-90 49.8 141.6)">B</text>
<text x="46.7" y="144.8" transform="rotate(-90 46.7 144.8)">C</text>
<text x="55.1" y="144.8" transform="rotate(-90 55.1 144.8)">E</text>
<text x="152.8" y="192.7" transform="rotate(-90 152.8 192.7)">E</text>
<text x="158.1" y="197" transform="rotate(-90 158.1 197)">B</text>
<text x="161.3" y="192.7" transform="rotate(-90 161.3 192.7)">C</text>
</g>
</svg>
